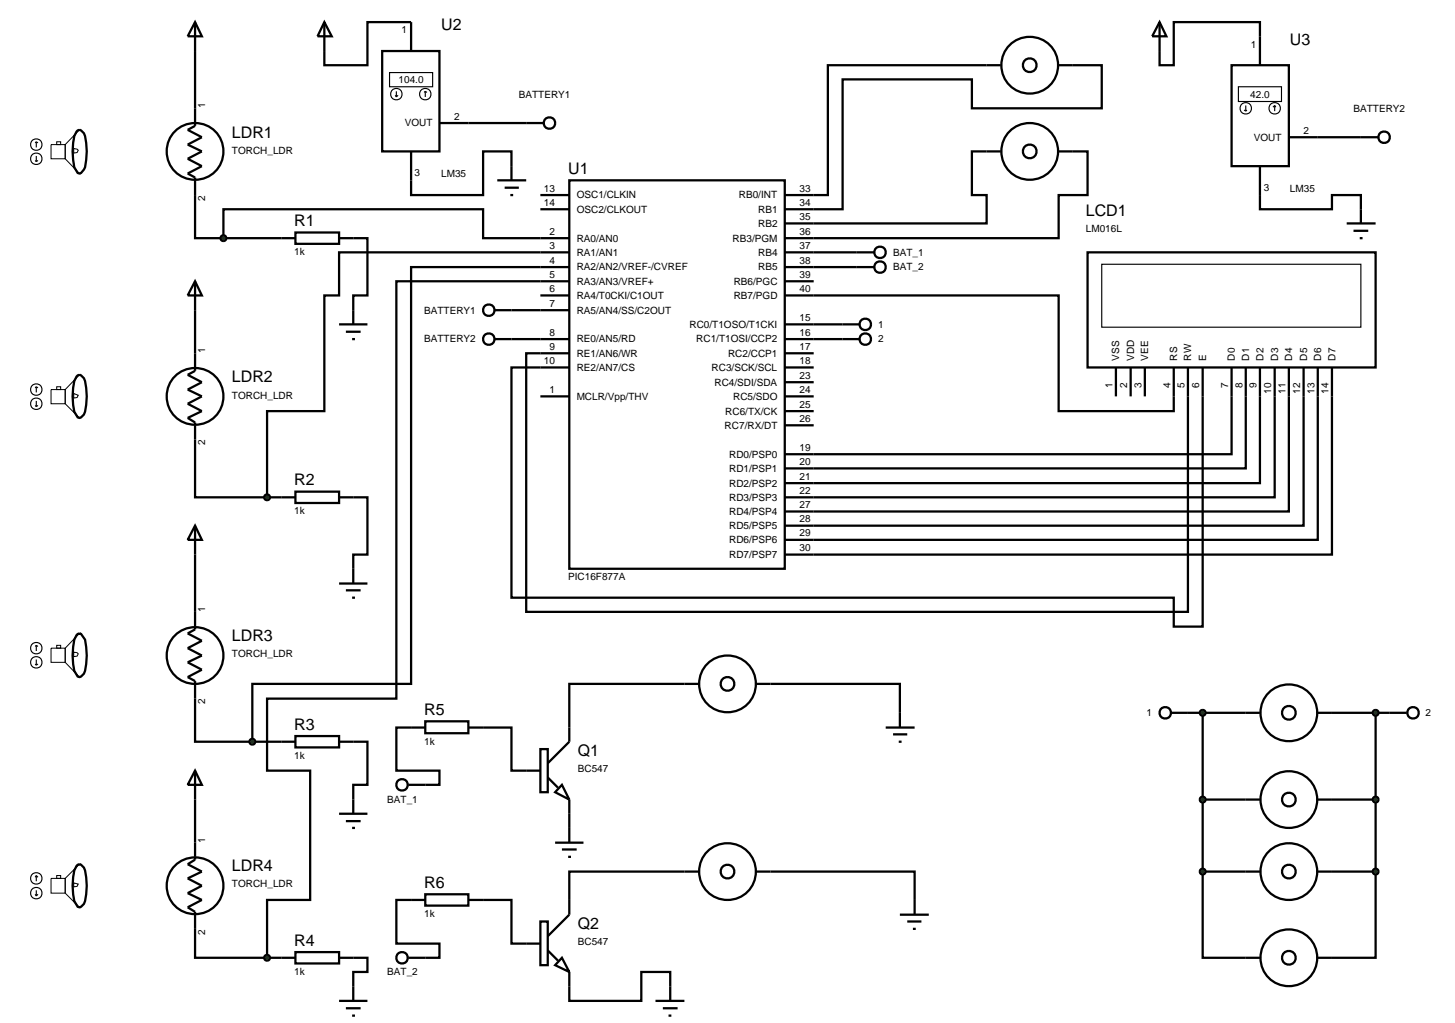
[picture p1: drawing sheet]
<svg xmlns="http://www.w3.org/2000/svg" width="257mm" height="180mm" viewBox="0 0 257 180" stroke-linecap="round" stroke-linejoin="round" font-family="sans-serif">
<g fill="none" stroke="#000" stroke-width=".4">
<path d="M34.4 3.9v18.3l-1.3 .7 2.5 1.3-2.5 1.3 2.5 1.2-2.5 1.3 2.5 1.3-2.5 1.3 1.3 .7v10.7h5M34.4 3.9l1.2 2.5h-2.5zM72.5 3.9h-7.7v7.6h-7.6v-2.5M174 11.5h-28v22.9h-7.6M189.2 11.5h5.1v7.6h-22.9v-5.1h-22.8v22.9h-10.2M222.2 6.4v-2.5h-15.2v7.6h-2.5v-2.5M13.7 23l.3-.1 .3 .1 .5 .5a10.5 10.5 0 0 1 0 6.4l-.5 .6-.3 .1-.3-.1-.6-1a12.7 12.7 0 0 1 0-5.5zM82.6 21.7h10.2M90.2 29.3v-2.6h-5v7.7h-12.7v-2.6M95.3 34.4h5.1M95.3 36.9h5.1M100.4 31.8h38v68.5h-38z"/>
<path d="M174 26.7h-2.6v7.7h2.6v5h-35.6M189.2 26.7h2.6v7.7h-5.1v7.6h-48.3M222.2 34.4v2.5h12.7v-2.5h5.1v2.5M232.4 24.2h7.6M34.4 49.6v15.8l-1.3 .7 2.5 1.3-2.5 1.3 2.5 1.2-2.5 1.3 2.5 1.3-2.5 1.2 1.3 .8v13.2h12.7M34.4 49.6l1.2 2.5h-2.5zM39.4 42v-5.1h45.8v5.1h15.2M39.4 42h12.7M52.1 41h7.7v2h-7.7zM59.8 42h5v10.1h-2.5v5.1M59.8 57.2h5M61 58.5h2.6"/>
<path d="M62.1 59.8h.5M90.2 59.8h10.2M90.2 54.7h10.2M95.3 52.1h5.1M100.4 44.5h-40.6v7.6h-2.6v20.4h-10.1v15.2M100.4 47.1h-27.9v73.5h-28v10.2M100.4 49.6h-30.5v73.6h-22.8v12.7h7.6v22.8h-7.6v10.2M138.4 52.1h48.3v20.4h20.3v-7.7M138.4 59.8h13.2M138.4 57.2h13.2M138.4 44.5h12.7M138.4 47.1h12.7"/>
<path d="M138.4 49.6h5.1M191.8 44.5h50.8v20.3h-50.8zM13.7 66.2l.3-.1 .3 .1 .5 .5a10.5 10.5 0 0 1 0 6.4l-.5 .5-.3 .1-.3-.1-.6-1a12.3 12.3 0 0 1 0-5.4zM95.3 69.9h5.1M100.4 64.8h-10.2v40.6h116.8v5.1h5.1v-45.7M100.4 62.3h-7.6v45.6h116.7v-43.1M138.4 62.3h5.1M138.4 64.8h5.1M138.4 75h5.1M138.4 72.5h5.1M138.4 69.9h5.1M138.4 67.4h5.1"/>
<path d="M196.8 64.8v5.1M199.4 64.8v5.1M201.9 64.8v5.1M217.2 64.8v15.3h-78.8M219.7 64.8v17.8h-81.3M222.2 64.8v20.4h-83.8M224.8 64.8v22.9h-86.4M227.3 64.8v25.4h-88.9M229.9 64.8v27.9h-91.5M232.4 64.8v30.4h-94M234.9 64.8v33h-96.5M34.4 92.7v18.3l-1.3 .7 2.5 1.3-2.5 1.3 2.5 1.3-2.5 1.2 2.5 1.3-2.5 1.3 1.3 .7v10.7h10.1"/>
<path d="M34.4 92.7l1.2 2.5h-2.5zM47.1 87.7h5M52.1 86.7h7.7v2h-7.7zM59.8 87.7h5v10.1h-2.5v5.1M13.7 111.8l.3-.1 .3 .1 .7 1a11.6 11.6 0 0 1-.2 6l-.5 .5-.3 .1-.3-.1-.6-1a12.7 12.7 0 0 1 0-5.5zM59.8 102.9h5M61 104.1h2.6M62.1 105.4h.5M34.4 135.9v15.7l-1.3 .8 2.5 1.3-2.5 1.2 2.5 1.3-2.5 1.3 2.5 1.2-2.5 1.3 1.3 .8v8.1h12.7M34.4 135.9l1.2 2.5h-2.5zM44.5 130.8h7.6M52.1 129.8h7.7v2h-7.7z"/>
<path d="M59.8 130.8h5v7.6h-2.5v5.1M72.5 128.3h-2.6v7.6h7.6v2.5h-2.5M85.2 128.3h5v7.6h2.6M120.7 120.6h-20.3v7.7M135.9 120.6h22.8v5.1M206.5 125.7h15.7M212.1 125.7v28M232.4 125.7h15.7M242.6 125.7v28M13.7 152.5l.3-.1 .3 .1 .5 .5a10.5 10.5 0 0 1 0 6.4l-.5 .5-.3 .1-.3-.1-.6-1a12.3 12.3 0 0 1 0-5.4zM59.8 143.5h5M61 144.8h2.6"/>
<path d="M62.1 146h.5M72.5 158.7h-2.6v7.7h7.6v2.5h-2.5M85.2 158.7h5v7.7h2.6M100.4 143.5v2.5M120.7 153.7h-20.3v5M135.9 153.7h25.4v5M212.1 153.7v15.2h10.1M212.1 141h10.1M212.1 153.7h10.1M232.4 141h10.2M232.4 153.7h10.2M242.6 153.7v15.2h-10.2"/>
<path d="M47.1 168.9h5M52.1 167.9h7.7v2h-7.7zM59.8 168.9h5v2.5h-2.5v5.1M59.8 176.5h5M61 177.8h2.6M62.1 179.1h.5M100.4 174v2.5h12.7v-5.1h5.1v2.6"/>
<circle cx="34.4" cy="26.7" r="5"/>
<circle cx="152.6" cy="57.2" r="1.01"/>
<circle cx="152.6" cy="59.8" r="1.01"/>
<circle cx="34.4" cy="69.9" r="5"/>
<circle cx="34.4" cy="115.6" r="5"/>
<circle cx="205.5" cy="125.7" r="1.01"/>
<circle cx="227.3" cy="125.7" r="1.21"/>
<circle cx="227.3" cy="125.7" r="5"/>
<circle cx="249.2" cy="125.7" r="1.01"/>
<circle cx="34.4" cy="156.2" r="5"/>
<circle cx="227.3" cy="141" r="1.21"/>
<circle cx="227.3" cy="153.7" r="1.21"/>
<circle cx="227.3" cy="141" r="5"/>
<circle cx="227.3" cy="153.7" r="5"/>
<circle cx="227.3" cy="168.9" r="1.21"/>
<circle cx="227.3" cy="168.9" r="5"/>
</g>
<g fill="none" stroke="#000" stroke-width=".2">
<path d="M6.2 28.3l.2 .2M6.4 25l-.2 .2M6.4 25l.3 .2M6.4 25v1M6.4 27.5v1M6.7 28.3l-.3 .2M194.3 46.6h45.7v11.1h-45.7zM6.2 71.5l.2 .2M6.4 68.2v1M6.4 70.7v1M6.4 68.2l-.2 .2M6.4 68.2l.3 .2"/>
<path d="M6.7 71.5l-.3 .2M6.2 117.1l.2 .2M6.4 113.8v1M6.4 116.3v1M6.4 113.8l-.2 .2M6.4 113.8l.3 .2M6.7 117.1l-.3 .2M6.2 157.7l.2 .3M6.4 154.4v1M6.4 157v1M6.4 154.4l-.2 .3M6.4 154.4l.3 .3"/>
<path d="M6.7 157.7l-.3 .3"/>
<circle cx="6.4" cy="25.5" r="1.01"/>
<circle cx="6.4" cy="28" r="1.01"/>
<circle cx="6.4" cy="71.2" r="1.01"/>
<circle cx="6.4" cy="68.7" r="1.01"/>
<circle cx="6.4" cy="116.8" r="1.01"/>
<circle cx="6.4" cy="114.3" r="1.01"/>
<circle cx="6.4" cy="154.9" r="1.01"/>
<circle cx="6.4" cy="157.5" r="1.01"/>
</g>
<g fill="none" stroke="#000" stroke-width=".18">
<path d="M9 25.5h2.5v2.5h-2.5zM10 25h.7v.5h-.7zM13 26.2l.6 .1 .2 .2-.2 .4-.6 .1zM13.7 23l-.6 1a12.7 12.7 0 0 0 0 5.5l.6 1 .3 .1-2.5-2.6v-2.5l2.5-2.6zM9 68.7h2.5v2.5h-2.5zM10 68.2h.7v.5h-.7zM13 69.4l.8 .3-.2 .4-.6 .1zM13.7 66.2l-.6 1a12.3 12.3 0 0 0 0 5.4l.6 1 .3 .1-2.5-2.5v-2.5l2.5-2.6zM9 114.3h2.5v2.5h-2.5zM10 113.8h.7v.5h-.7zM13 115l.6 .1 .2 .2-.2 .4-.6 .1zM13.7 111.8l-.6 1a12.7 12.7 0 0 0 0 5.5l.6 1 .3 .1-2.5-2.6v-2.5l2.5-2.6z"/>
<path d="M9 154.9h2.5v2.6h-2.5zM10 154.4h.7v.5h-.7zM13 155.7l.8 .2-.2 .4-.6 .1zM13.7 152.5l-.6 1a12.3 12.3 0 0 0 0 5.4l.6 1 .3 .1-2.5-2.5v-2.6l2.5-2.5z"/>
</g>
<g fill="#004000" stroke="#000" stroke-width=".4">
<path d="M39 41.7l.4-.2-.5 .5zM39.4 41.5l.4 .2 .1 .3zM39.4 42.5l.5-.5-.1 .3zM38.9 42l.5 .5-.4-.2z"/>
<path d="M46.7 87.4l.4-.2-.5 .5zM47.1 87.2l.4 .2 .1 .3zM47.6 87.7l-.1 .3-.4 .2zM46.6 87.7l.5 .5-.4-.2z"/>
<path d="M44.1 130.5l.4-.2-.5 .5zM44.5 130.3l.4 .2 .1 .3zM45 130.8l-.1 .3-.4 .2zM44 130.8l.5 .5-.3-.1z"/>
<path d="M46.7 168.6l.4-.2-.5 .5zM47.1 168.4l.4 .2 .1 .3zM47.1 169.4l.5-.5-.2 .4zM46.6 168.9l.5 .5-.3-.1z"/>
</g>
<g fill="#004000">
<path d="M38.9 42l.5-.5 .5 .5-.5 .5z"/>
<path d="M46.6 87.7l.5-.5 .5 .5-.5 .5z"/>
<path d="M44 130.8l.5-.5 .5 .5-.5 .5z"/>
<path d="M46.6 168.9l.5-.5 .5 .5-.5 .5z"/>
</g>
<g fill="none" stroke="#000" stroke-width=".4">
<path d="M57.2 3.9l1.3 2.5h-2.5zM57.2 3.9v5.1M67.4 9h10.1v17.7h-10.1zM72.5 3.9v5.1M174 11.5h2.5M186.7 11.5h2.5M204.5 3.9l1.2 2.5h-2.5zM204.5 3.9v5.1M217.2 11.5h10.1v17.8h-10.1zM222.2 6.4v5.1M72.5 26.7v5.1M77.5 21.7h5.1"/>
<path d="M87.7 31.8h5.1M89 33.1h2.5M90 34.4h.5M90.2 29.3v2.5M92.8 21.7h3M174 26.7h2.5M186.7 26.7h2.5M222.2 29.3v5.1M227.3 24.2h5.1M237.5 39.4h5.1M240 24.2h3.1M240 36.9v2.5"/>
<path d="M87.2 54.7h3M87.2 59.8h3M151.1 44.5h3.1M151.1 47.1h3.1M238.7 40.7h2.6M239.8 42h.5M72 138.4h3M72.5 128.3h2.5M75 127.2h7.6v2.1h-7.6zM82.6 128.3h2.6M92.8 135.9h2.5M95.3 132.1h1.3v7.6h-1.3z"/>
<path d="M96.6 137.1l1.8 1.8M99.1 138.4l1.3 2.6-2.5-1.3zM100.4 128.3v2.5l-3.8 3.8M120.7 120.6h2.6M123.3 120.6a5 5 0 0 1 5-5 5 5 0 0 1 5 5M123.3 120.6a5 5 0 0 0 5 5 5 5 0 0 0 5-5M133.3 120.6h2.6M156.2 128.3h5.1M157.5 129.5h2.5M158.5 130.8h.5M158.7 125.7v2.6M72.5 158.7h2.5"/>
<path d="M75 157.7h7.6v2h-7.6zM82.6 158.7h2.6M97.9 148.6h5M99.1 149.8h2.6M100.2 151.1h.5M100.4 141v2.5M100.4 146v2.6M100.4 158.7v2.6l-3.8 3.8M120.7 153.7h2.6M123.3 153.7a5 5 0 0 1 5-5 5 5 0 0 1 5 5M123.3 153.7a5 5 0 0 0 5 5 5 5 0 0 0 5-5M133.3 153.7h2.6"/>
<path d="M161.3 158.7v2.6M72 168.9h3M92.8 166.4h2.5M95.3 162.5h1.3v7.7h-1.3zM96.6 167.6l1.8 1.8M99.1 168.9l1.3 2.5-2.5-1.2zM100.4 171.4v2.6M115.6 176.5h5.1M116.9 177.8h2.6M117.9 179.1h.5M118.2 174v2.5M158.7 161.3h5.1"/>
<path d="M160 162.5h2.5M161 163.8h.5"/>
<circle cx="181.6" cy="11.5" r="1.21"/>
<circle cx="181.6" cy="11.5" r="5"/>
<circle cx="96.9" cy="21.7" r="1.01"/>
<circle cx="181.6" cy="26.7" r="1.21"/>
<circle cx="181.6" cy="26.7" r="5"/>
<circle cx="244.1" cy="24.2" r="1.01"/>
<circle cx="86.2" cy="54.7" r="1.01"/>
<circle cx="86.2" cy="59.8" r="1.01"/>
<circle cx="155.2" cy="44.5" r="1.01"/>
<circle cx="155.2" cy="47.1" r="1.01"/>
<circle cx="70.9" cy="138.4" r="1.01"/>
<circle cx="128.3" cy="120.6" r="1.21"/>
<circle cx="128.3" cy="153.7" r="1.21"/>
<circle cx="70.9" cy="168.9" r="1.01"/>
</g>
<g fill="none" stroke="#000" stroke-width=".2">
<path d="M68.7 12.8h7.6v2.5h-7.6zM69.7 16.8l.2 .3M69.9 16.1v1M70.2 16.8l-.3 .3M75 16.1l-.2 .2M75 16.1l.3 .2M75 16.1v1M218.4 15.3h7.6v2.6h-7.6zM219.4 19.4l.3 .2M219.7 18.6v1M219.9 19.4l-.2 .2M224.8 18.6l-.3 .3"/>
<path d="M224.8 18.6l.2 .3M224.8 18.6v1"/>
<circle cx="69.9" cy="16.6" r="1.01"/>
<circle cx="75" cy="16.6" r="1.01"/>
<circle cx="219.7" cy="19.1" r="1.01"/>
<circle cx="224.8" cy="19.1" r="1.01"/>
</g>
<g fill="#004000" stroke="#000" stroke-width=".4">
<path d="M211.7 125.4l.4-.2-.5 .5zM212.1 125.2l.4 .2 .1 .3zM212.1 126.2l.5-.5-.2 .4zM211.6 125.7l.5 .5-.3-.1z"/>
<path d="M211.7 140.7l.4-.2-.5 .5zM212.1 140.5l.3 .1 .2 .4zM212.1 141.5l.5-.5-.2 .4zM211.6 141l.5 .5-.3-.1z"/>
<path d="M211.7 153.4l.4-.2-.5 .5zM212.1 153.2l.3 .1 .2 .4zM212.1 154.2l.5-.5-.2 .4zM211.6 153.7l.5 .5-.3-.1z"/>
<path d="M242.2 125.4l.4-.2-.5 .5zM242.6 125.2l.4 .2 .1 .3zM243.1 125.7l-.1 .3-.4 .2zM242.1 125.7l.5 .5-.4-.2z"/>
<path d="M242.2 140.7l.4-.2-.5 .5zM242.6 140.5l.4 .2 .1 .3zM243.1 141l-.1 .3-.4 .2zM242.1 141l.5 .5-.4-.2z"/>
<path d="M242.2 153.4l.4-.2-.5 .5zM242.6 153.2l.4 .2 .1 .3zM243.1 153.7l-.1 .3-.4 .2zM242.1 153.7l.5 .5-.4-.2z"/>
</g>
<g fill="#004000">
<path d="M211.6 125.7l.5-.5 .5 .5-.5 .5z"/>
<path d="M211.6 141l.5-.5 .5 .5-.5 .5z"/>
<path d="M211.6 153.7l.5-.5 .5 .5-.5 .5z"/>
<path d="M242.6 125.2l.5 .5-.5 .5-.5-.5z"/>
<path d="M242.6 140.5l.5 .5-.5 .5-.5-.5z"/>
<path d="M242.6 153.2l.5 .5-.5 .5-.5-.5z"/>
</g>
<g font-size="2.8">
<text x="77.8" y="5.3">U2</text>
<text x="227.5" y="7.9">U3</text>
<text x="40.9" y="24.3">LDR1</text>
<text x="100.2" y="30.7">U1</text>
<text x="51.9" y="39.9">R1</text>
<text x="191.5" y="38.2">LCD1</text>
<text x="40.9" y="67.4">LDR2</text>
<text x="51.9" y="85.6">R2</text>
<text x="40.9" y="113.1">LDR3</text>
<text x="51.9" y="128.7">R3</text>
<text x="74.8" y="126.1">R5</text>
<text x="101.9" y="133.4">Q1</text>
<text x="40.9" y="153.7">LDR4</text>
<text x="74.8" y="156.6">R6</text>
<text x="51.9" y="166.8">R4</text>
<text x="101.9" y="163.9">Q2</text>
</g>
<g font-size="1.8">
<text x="70.8" y="5.8">1</text>
<text x="220.6" y="8.4">1</text>
<text x="70.3" y="14.6">104.0</text>
<text x="91.5" y="17.2">BATTERY1</text>
<text x="220.5" y="17.2">42.0</text>
<text x="36.2" y="19.1" transform="rotate(-90 36.2 19.1)">1</text>
<text x="71.4" y="22.3">VOUT</text>
<text x="80.1" y="21.1">2</text>
<text x="229.9" y="23.6">2</text>
<text x="238.7" y="19.7">BATTERY2</text>
<text x="40.9" y="27.1">TORCH_LDR</text>
<text x="221.1" y="24.8">VOUT</text>
<text x="36.2" y="35.4" transform="rotate(-90 36.2 35.4)">2</text>
<text x="73.1" y="31.1">3</text>
<text x="77.8" y="31.3">LM35</text>
<text x="95.9" y="33.8">13</text>
<text x="101.7" y="35">OSC1/CLKIN</text>
<text x="130.3" y="35">RB0/INT</text>
<text x="141" y="33.8">33</text>
<text x="222.9" y="33.6">3</text>
<text x="227.5" y="33.8">LM35</text>
<text x="95.9" y="36.3">14</text>
<text x="96.9" y="41.4">2</text>
<text x="101.7" y="37.5">OSC2/CLKOUT</text>
<text x="133.7" y="40">RB2</text>
<text x="133.7" y="37.5">RB1</text>
<text x="141" y="41.4">36</text>
<text x="141" y="38.8">35</text>
<text x="141" y="36.3">34</text>
<text x="191.5" y="41">LM016L</text>
<text x="51.9" y="45">1k</text>
<text x="96.9" y="43.9">3</text>
<text x="96.9" y="46.5">4</text>
<text x="101.7" y="42.6">RA0/AN0</text>
<text x="101.7" y="45.1">RA1/AN1</text>
<text x="101.7" y="47.7">RA2/AN2/VREF-/CVREF</text>
<text x="129.2" y="42.6">RB3/PGM</text>
<text x="133.7" y="47.7">RB5</text>
<text x="133.7" y="45.1">RB4</text>
<text x="141" y="46.5">38</text>
<text x="141" y="43.9">37</text>
<text x="157.5" y="45.1">BAT_1</text>
<text x="157.5" y="47.7">BAT_2</text>
<text x="96.9" y="51.5">6</text>
<text x="96.9" y="49">5</text>
<text x="101.7" y="52.7">RA4/T0CKI/C1OUT</text>
<text x="101.7" y="50.2">RA3/AN3/VREF+</text>
<text x="129.4" y="52.7">RB7/PGD</text>
<text x="129.4" y="50.2">RB6/PGC</text>
<text x="141" y="51.5">40</text>
<text x="141" y="49">39</text>
<text x="74.8" y="55.3">BATTERY1</text>
<text x="96.9" y="54.1">7</text>
<text x="96.9" y="59.2">8</text>
<text x="101.7" y="55.3">RA5/AN4/SS/C2OUT</text>
<text x="121.6" y="57.8">RC0/T1OSO/T1CKI</text>
<text x="141" y="59.2">16</text>
<text x="141" y="56.6">15</text>
<text x="154.9" y="57.8">1</text>
<text x="36.2" y="62.3" transform="rotate(-90 36.2 62.3)">1</text>
<text x="74.8" y="60.4">BATTERY2</text>
<text x="95.9" y="64.2">10</text>
<text x="96.9" y="61.7">9</text>
<text x="101.7" y="60.4">RE0/AN5/RD</text>
<text x="101.7" y="62.9">RE1/AN6/WR</text>
<text x="101.7" y="65.4">RE2/AN7/CS</text>
<text x="122.8" y="60.4">RC1/T1OSI/CCP2</text>
<text x="125.5" y="65.4">RC3/SCK/SCL</text>
<text x="128.4" y="62.9">RC2/CCP1</text>
<text x="141" y="61.7">17</text>
<text x="141" y="64.2">18</text>
<text x="154.9" y="60.4">2</text>
<text x="197.4" y="63.6" transform="rotate(-90 197.4 63.6)">VSS</text>
<text x="200" y="63.6" transform="rotate(-90 200 63.6)">VDD</text>
<text x="202.5" y="63.6" transform="rotate(-90 202.5 63.6)">VEE</text>
<text x="207.6" y="63.6" transform="rotate(-90 207.6 63.6)">RS</text>
<text x="210.1" y="63.6" transform="rotate(-90 210.1 63.6)">RW</text>
<text x="212.7" y="63.6" transform="rotate(-90 212.7 63.6)">E</text>
<text x="217.8" y="63.6" transform="rotate(-90 217.8 63.6)">D0</text>
<text x="220.3" y="63.6" transform="rotate(-90 220.3 63.6)">D1</text>
<text x="222.8" y="63.6" transform="rotate(-90 222.8 63.6)">D2</text>
<text x="225.4" y="63.6" transform="rotate(-90 225.4 63.6)">D3</text>
<text x="227.9" y="63.6" transform="rotate(-90 227.9 63.6)">D4</text>
<text x="230.5" y="63.6" transform="rotate(-90 230.5 63.6)">D5</text>
<text x="233" y="63.6" transform="rotate(-90 233 63.6)">D6</text>
<text x="235.5" y="63.6" transform="rotate(-90 235.5 63.6)">D7</text>
<text x="40.9" y="70.3">TORCH_LDR</text>
<text x="96.9" y="69.3">1</text>
<text x="101.7" y="70.5">MCLR/Vpp/THV</text>
<text x="126" y="68">RC4/SDI/SDA</text>
<text x="129.3" y="70.5">RC5/SDO</text>
<text x="141" y="71.9">25</text>
<text x="141" y="69.3">24</text>
<text x="141" y="66.8">23</text>
<text x="196.2" y="68.4" transform="rotate(-90 196.2 68.4)">1</text>
<text x="198.8" y="68.4" transform="rotate(-90 198.8 68.4)">2</text>
<text x="201.3" y="68.4" transform="rotate(-90 201.3 68.4)">3</text>
<text x="206.4" y="68.4" transform="rotate(-90 206.4 68.4)">4</text>
<text x="208.9" y="68.4" transform="rotate(-90 208.9 68.4)">5</text>
<text x="211.5" y="68.4" transform="rotate(-90 211.5 68.4)">6</text>
<text x="216.6" y="68.4" transform="rotate(-90 216.6 68.4)">7</text>
<text x="219.1" y="68.4" transform="rotate(-90 219.1 68.4)">8</text>
<text x="221.6" y="68.4" transform="rotate(-90 221.6 68.4)">9</text>
<text x="224.2" y="69.4" transform="rotate(-90 224.2 69.4)">10</text>
<text x="226.7" y="69.4" transform="rotate(-90 226.7 69.4)">11</text>
<text x="229.3" y="69.4" transform="rotate(-90 229.3 69.4)">12</text>
<text x="231.8" y="69.4" transform="rotate(-90 231.8 69.4)">13</text>
<text x="234.3" y="69.4" transform="rotate(-90 234.3 69.4)">14</text>
<text x="127.8" y="75.6">RC7/RX/DT</text>
<text x="127.9" y="73.1">RC6/TX/CK</text>
<text x="141" y="74.4">26</text>
<text x="36.2" y="78.5" transform="rotate(-90 36.2 78.5)">2</text>
<text x="128.6" y="80.7">RD0/PSP0</text>
<text x="128.6" y="83.2">RD1/PSP1</text>
<text x="141" y="79.5">19</text>
<text x="141" y="82">20</text>
<text x="128.6" y="88.3">RD3/PSP3</text>
<text x="128.6" y="85.8">RD2/PSP2</text>
<text x="141" y="89.6">27</text>
<text x="141" y="87.1">22</text>
<text x="141" y="84.6">21</text>
<text x="51.9" y="90.7">1k</text>
<text x="128.6" y="95.8">RD6/PSP6</text>
<text x="128.6" y="93.3">RD5/PSP5</text>
<text x="128.6" y="90.8">RD4/PSP4</text>
<text x="141" y="94.6">29</text>
<text x="141" y="92.1">28</text>
<text x="128.6" y="98.4">RD7/PSP7</text>
<text x="141" y="97.2">30</text>
<text x="36.2" y="107.9" transform="rotate(-90 36.2 107.9)">1</text>
<text x="100.2" y="102.3">PIC16F877A</text>
<text x="40.9" y="115.9">TORCH_LDR</text>
<text x="36.2" y="124.2" transform="rotate(-90 36.2 124.2)">2</text>
<text x="74.8" y="131.3">1k</text>
<text x="202.2" y="126.3">1</text>
<text x="251.4" y="126.3">2</text>
<text x="51.9" y="133.8">1k</text>
<text x="101.9" y="136.2">BC547</text>
<text x="68.3" y="141.6">BAT_1</text>
<text x="36.2" y="148.6" transform="rotate(-90 36.2 148.6)">1</text>
<text x="40.9" y="156.5">TORCH_LDR</text>
<text x="74.8" y="161.7">1k</text>
<text x="36.2" y="164.8" transform="rotate(-90 36.2 164.8)">2</text>
<text x="101.9" y="166.7">BC547</text>
<text x="51.9" y="171.9">1k</text>
<text x="68.3" y="172">BAT_2</text>
</g>
</svg>
